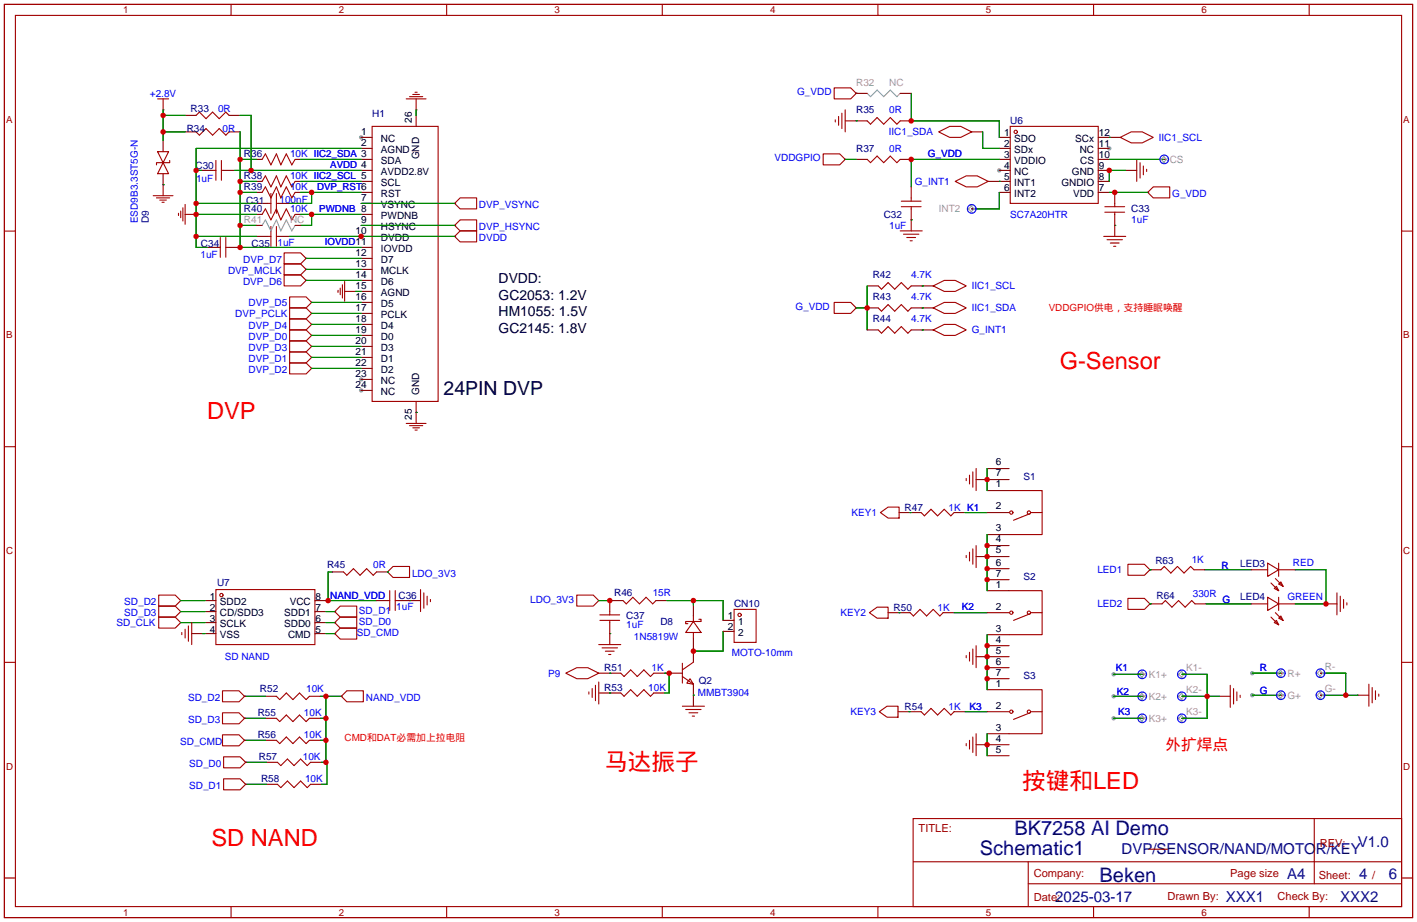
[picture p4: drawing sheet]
<svg xmlns="http://www.w3.org/2000/svg" width="327mm" height="213mm" viewBox="0 0 327 213" stroke-linecap="round" stroke-linejoin="round" font-family="sans-serif">
<g fill="#999">
<circle cx="230.7" cy="39.3" r=".51"/>
<circle cx="256.1" cy="34.3" r=".51"/>
<circle cx="83.4" cy="31.7" r=".51"/>
<circle cx="83.4" cy="87.6" r=".51"/>
<circle cx="83.4" cy="90.1" r=".51"/>
<circle cx="257.1" cy="155.7" r=".51"/>
<circle cx="257.1" cy="160.7" r=".51"/>
<circle cx="257.1" cy="165.8" r=".51"/>
<circle cx="289.1" cy="155.4" r=".51"/>
<circle cx="289.1" cy="160.5" r=".51"/>
</g>
<g fill="none" stroke="#a10000" stroke-width=".25">
<path d="M1 1h325.1v210.8h-325.1zM3.6 3.6h320v205.7h-320zM53.3 1v2.6M103.1 1v2.6M152.9 1v2.6M202.7 1v2.6M252.5 1v2.6M302.3 1v2.6M36.4 35h2.5l-1.2 2.6zM36.4 22.8h2.5M37.7 37.6l1.2 2.5h-2.5zM37.7 22.8v2.6"/>
<path d="M39.2 37v.6h-3.1v.5M45.3 26.6l.7-.7 1.6 1.5 1.5-1.5 1.5 1.5 1.5-1.5 .8 .7M45.3 30.4l.7 .8 1.6-1.5 1.5 1.5 1.5-1.5 1.5 1.5 .8-.8M49.1 39.3h.7M49.8 37v4.6M51.1 39.3h.5M51.1 37v4.6M60.5 36.8l.8-1.3 1.2 2.6 1.3-2.6 1 2.6 1.3-2.6 1.3 2.6 .7-1.3M85.9 29.2h15.3v63.5h-15.3zM93.8 22.8h4.6M94.6 22.3h3M95.3 21.8h1.5"/>
<path d="M95.8 21.3h.5M96.1 22.8v2.6M190.1 35.5h3.8l1.2 1.3-1.2 1.3h-3.8zM192.6 20.3h3.8l1.3 1.3-1.3 1.2h-3.8zM192.8 27.7v.5M193.6 26.9v2M194.4 26.1v3.6M195.1 25.4v5M200.2 36.8l.8 .8 1.5-1.6 1.5 1.6 1.5-1.6 1.6 1.6 .7-.8M200.2 27.9l.8 .8 1.5-1.6 1.5 1.6 1.5-1.6 1.6 1.6 .7-.8M216.7 30.4l2.6-1.2h2.5l2.5 1.2-2.5 1.3h-2.5zM233.2 29.2h20.4v17.8h-20.4z"/>
<path d="M258.6 31.7l2.6-1.3h2.5l2.6 1.3-2.6 1.3h-2.5zM262.4 36.8v5.1M263.2 37.6v3.5M264 38.3v2.1M264.7 39.1v.5M1 53.3h2.6M35.4 45.2h4.5M36.1 45.7h3.1M36.9 46.2h1.5M37.4 46.7h.5M37.7 42.6v2.6M41.2 49.2v.5"/>
<path d="M41.7 48.7v1.6M42.2 48v3M42.7 49.5h2.6M42.7 47.2v4.6M50.4 57.1h.5M50.9 54.8v4.6M52.1 57.1h.8M52.1 54.8v4.6M60.5 49.5l.8-1.3 1.2 2.6 1.3-2.6 1 2.6 1.3-2.6 1.3 2.6 .7-1.3M60.5 41.9l.8-1.3 1.2 2.5 1.3-2.5 1 2.5 1.3-2.5 1.3 2.5 .7-1.2M60.5 44.4l.8-1.3 1.2 2.6 1.3-2.6 1 2.6 1.3-2.6 1.3 2.6 .7-1.3M61.8 54.6h.7"/>
<path d="M61.8 47h.7M62.5 44.7v4.5M62.5 52.3v4.6M63.8 54.6h.5M63.8 47h.5M63.8 44.7v4.5M63.8 52.3v4.6M65.6 58.4h3.8l1.3 1.3-1.3 1.2h-3.8zM105 47l1.2-1.3h3.8v2.5h-3.8zM105 52l1.2-1.2h3.8v2.5h-3.8zM105 54.6l1.2-1.3h3.8v2.5h-3.8zM207.8 53.3h5.1"/>
<path d="M208.1 46.4h4.6M208.1 47.7h4.6M208.6 54.1h3.6M209.4 54.8h2M210.1 55.6h.5M210.4 45.7v.7M210.4 47.7v.5M220.5 41.9l2.6-1.3h2.5l2.6 1.3-2.6 1.2h-2.5zM254.8 54.6h5.1M255.1 47.7h4.6M255.1 49h4.6M255.6 55.3h3.5"/>
<path d="M256.3 56.1h2.1M257.1 56.9h.5M257.4 47v.7M257.4 49v.5M266.3 43.1h3.8v2.6h-3.8l-1.3-1.3zM323.6 53.3h2.5M65.6 63.5h3.8l1.3 1.2-1.3 1.3h-3.8zM65.6 60.9h3.8l1.3 1.3-1.3 1.3h-3.8zM66.9 76.2h3.8l1.2 1.2-1.2 1.3h-3.8zM66.9 78.7h3.8l1.2 1.3-1.2 1.2h-3.8zM66.9 73.6h3.8l1.2 1.3-1.2 1.3h-3.8zM66.9 68.5h3.8l1.2 1.3-1.2 1.3h-3.8z"/>
<path d="M66.9 71.1h3.8l1.2 1.3-1.2 1.2h-3.8zM78 67v.5M78.5 66.5v1.5M79.1 65.8v3M79.6 67.3h2.5M79.6 65v4.6M192.6 69.8h3.8l1.3 1.3-1.3 1.3h-3.8zM202.8 66l.7 .8 1.5-1.6 1.6 1.6 1.5-1.6 1.5 1.6 .8-.8M202.8 71.1l.7 .7 1.5-1.5 1.6 1.5 1.5-1.5 1.5 1.5 .8-.7M202.8 76.2l.7 .7 1.5-1.5 1.6 1.5 1.5-1.5 1.5 1.5 .8-.7M215.5 71.1l2.5-1.3h2.5l2.6 1.3-2.6 1.3h-2.5zM215.5 66l2.5-1.3h2.5l2.6 1.3-2.6 1.3h-2.5z"/>
<path d="M215.5 76.2l2.5-1.3h2.5l2.6 1.3-2.6 1.2h-2.5zM66.9 81.2h3.8l1.2 1.3-1.2 1.3h-3.8zM66.9 83.8h3.8l1.2 1.3-1.2 1.2h-3.8zM93.8 97.8h4.6M94.6 98.3h3M95.3 98.8h1.5M95.8 99.3h.5M96.1 95.2v2.6M1 103.1h2.6M203.3 118.3l1.7-1.2h2.6v2.5h-2.6zM212.7 118.3l.7 .8 1.5-1.5 1.6 1.5 1.5-1.5 1.5 1.5 .8-.8M223.1 110.5v.5"/>
<path d="M223.8 109.7v2M224.6 108.9v3.6M225.4 108.2v5M233 113.2h7.6v10.2h-7.6M237.8 118.6l-3.8 1.5M238.1 118.3h2.5M323.6 103.1h2.5M36.6 139.9h3.8l1.3 1.3-1.3 1.3h-3.8zM36.6 137.4h3.8l1.3 1.2-1.3 1.3h-3.8zM49.8 136.1h22.9v12.7h-22.9zM79.3 132l.8 .8 1.5-1.5 1.5 1.5 1.5-1.5 1.6 1.5 .7-.8M89.5 132l1.2-1.2h3.9v2.5h-3.9z"/>
<path d="M89.5 138.6h.5M90 136.4v4.5M91.2 138.6h.8M91.2 136.4v4.5M97.1 136.1v5.1M97.9 136.9v3.5M98.6 137.6v2.1M99.4 138.4v.5M133.2 137.4h3.8l1.2 1.2-1.2 1.3h-3.8zM143.8 138.6l.8 .8 1.5-1.5 1.5 1.5 1.6-1.5 1.5 1.5 .7-.8M223.1 128.2v.5M223.8 127.5v2"/>
<path d="M224.6 126.7v3.6M225.4 125.9v5.1M233 136.4h7.6v10.1h-7.6M260.4 130.3h3.8l1.3 1.2-1.3 1.3h-3.8zM260.4 138.1h3.8l1.3 1.3-1.3 1.3h-3.8zM268 131.5l.8-.7 1.5 1.5 1.5-1.5 1.6 1.5 1.5-1.5 .8 .7M268.3 139.4l.7-.8 1.6 1.6 1.5-1.6 1.5 1.6 1.5-1.6 .8 .8M292.7 130l2.5 1.5-2.5 1.6zM292.7 137.9l2.5 1.5-2.5 1.5zM293.4 134.6l1.8 1.8M294.2 135.9l.5-.6 .5 1.1zM294.4 133.6l1.8 1.7"/>
<path d="M295.2 134.8l.5-.5 .5 1zM295.2 130v3.1M295.2 137.9v3M308.7 136.9v5.1M309.4 137.6v3.6M310.2 138.4v2M311 139.2v.5M1 152.9h2.6M36.6 142.5h3.8l1.3 1.2-1.3 1.3h-3.8zM42 146v.5M42.7 145.3v2M43.5 144.5v3.5"/>
<path d="M44.3 143.7v5.1M51.4 159.5h3.8l1.3 1.2-1.3 1.3h-3.8zM77.3 141.2l1.2-1.3h3.9v2.6h-3.9zM77.3 143.7l1.2-1.2h3.9v2.5h-3.9zM77.3 146.3l1.2-1.3h3.9v2.5h-3.9zM80.1 159.5h3.8v2.5h-3.8l-1.3-1.3zM130.6 155.4l2.6-1.3h2.5l2.5 1.3-2.5 1.3h-2.5zM136 159.7v.5M136.7 159v2M137.5 158.2v3.6M138.2 157.4v5.1M138.2 148.8h5.1"/>
<path d="M138.5 142h4.6M138.5 143.2h4.6M139 149.6h3.6M139.8 150.3h2M140.5 151.1h.5M140.8 141.2v.8M140.8 143.2v.5M143.3 155.4l.8 .8 1.5-1.5 1.5 1.5 1.6-1.5 1.5 1.5 .7-.8M143.3 160l.8 .7 1.5-1.5 1.5 1.5 1.6-1.5 1.5 1.5 .7-.7M157.5 156.2l2.6 1.8M157.5 153.1v4.6M159.3 156.7l.8 1.3-1.5-.3z"/>
<path d="M160.1 143.5l1.8 2.5h-3.6zM160.1 152.9l-2.6 1.8M160.1 142.2v1.3M160.1 146v1.3M161.4 143h.5v.5h-3.6v.5h.5M169.5 140.7h5.1v7.6h-5.1zM200.7 141.4l1.8-1.2h2.5v2.5h-2.5zM210.1 141.4l.8 .8 1.5-1.5 1.5 1.5 1.6-1.5 1.5 1.5 .7-.8M223.1 151.3v.6M223.8 150.6v2M224.6 149.8v3.6M225.4 149.1v5"/>
<path d="M233 159.2h7.6v10.2h-7.6M237.8 141.7l-3.8 1.5M238.1 141.4h2.5M284 158.2v5.1M284.8 159v3.5M285.6 159.7v2.1M293.4 142.5l1.8 1.7M294.2 143.7l.5-.5 .5 1zM294.4 141.4l1.8 1.8M295.2 142.7l.5-.5 .5 1zM316 158v5M316.8 158.7v3.6"/>
<path d="M317.6 159.5v2M323.6 152.9h2.5M51.4 169.6h3.8l1.3 1.3-1.3 1.3h-3.8zM51.4 164.6h3.8l1.3 1.2-1.3 1.3h-3.8zM51.6 179.8h3.8l1.3 1.3-1.3 1.2h-3.8zM51.6 174.7h3.8l1.3 1.3-1.3 1.3h-3.8zM63.8 170.9l.8 .8 1.5-1.6 1.5 1.6 1.6-1.6 1.5 1.6 .7-.8M63.8 165.8l.8 .8 1.5-1.5 1.5 1.5 1.6-1.5 1.5 1.5 .7-.8M63.8 160.7l.8 .8 1.5-1.5 1.5 1.5 1.6-1.5 1.5 1.5 .7-.8M64.1 176l.7 .7 1.6-1.5 1.5 1.5 1.5-1.5 1.5 1.5 .8-.7M157.5 163h5.1M158.3 163.8h3.6"/>
<path d="M159.1 164.6h2M159.8 165.3h.5M203 164.3l1.8-1.3h2.5v2.6h-2.5zM212.7 164.3l.7 .8 1.5-1.6 1.6 1.6 1.5-1.6 1.5 1.6 .8-.8M223.1 171.7v.5M223.8 170.9v2M224.6 170.1v3.6M225.4 169.4v5.1M237.8 164.6l-3.8 1.5M238.1 164.3h2.5M286.3 160.5v.5M318.3 160.2v.5"/>
<path d="M64.1 181.1l.7 .7 1.6-1.5 1.5 1.5 1.5-1.5 1.5 1.5 .8-.7M210.8 189h112.8v20.3h-112.8zM210.8 198.9h112.7M237.4 198.9v10.2M265.2 196.1h4.4M303.4 189v15M1 202.7h2.6M53.3 209.3v2.5M103.1 209.3v2.5M152.9 209.3v2.5M202.7 209.3v2.5M237.4 204h86.1"/>
<path d="M252.5 209.3v2.5M302.3 209.3v2.5M323.6 202.7h2.5"/>
<circle cx="234.5" cy="30.4" r=".38"/>
<circle cx="233.5" cy="118.3" r=".38"/>
<circle cx="237.6" cy="118.3" r=".38"/>
<circle cx="51.1" cy="137.4" r=".38"/>
<circle cx="170.8" cy="142" r=".38"/>
<circle cx="233.5" cy="141.4" r=".38"/>
<circle cx="237.6" cy="141.4" r=".38"/>
<circle cx="233.5" cy="164.3" r=".38"/>
<circle cx="237.6" cy="164.3" r=".38"/>
</g>
<g fill="none" stroke="#870000" stroke-width=".25">
<path d="M37.7 25.4h.1M37.7 32.5v2.5M42.7 30.4h2.6M42.7 26.6h2.6M46.5 39.3h2.6M51.6 39.3h2.6M52.9 30.4h2.5M52.9 26.6h2.5M59.2 36.8h1.3M68.1 36.8h1.3M83.4 31.7h2.5M83.4 34.3h2.5"/>
<path d="M83.4 36.8h2.5M83.4 39.3h2.5M96.1 25.4h.1M96.1 26.6v2.6M195.1 36.8h.1M195.1 27.9h5.1M197.7 21.6h.1M197.7 36.8h2.5M197.7 21.6h2.5M207.8 36.8h2.6M207.8 27.9h2.6M207.8 21.6h2.6"/>
<path d="M224.3 30.4h2.6M230.7 31.7h2.5M230.7 34.3h2.5M230.7 36.8h2.5M230.7 39.3h2.5M253.6 31.7h5M253.6 34.3h2.5M253.6 36.8h2.5M253.6 39.3h2.5M259.9 39.3h2.5M268.8 36.8h.1M37.7 42.6h.1"/>
<path d="M37.7 40.1v2.5M45.3 49.5h.1M47.8 57.1h2.6M52.9 57.1h2.5M59.2 41.9h1.3M59.2 44.4h1.3M59.2 47h2.6M59.2 54.6h2.6M59.2 49.5h1.3M59.2 52h1.3M64.3 47h2.6M64.3 54.6h2.6"/>
<path d="M68.1 41.9h1.3M68.1 44.4h1.3M68.1 49.5h1.3M68.1 52h1.3M70.7 59.7h.1M83.4 41.9h2.5M83.4 44.4h2.5M83.4 47h2.5M83.4 54.6h2.5M83.4 57.1h2.5M83.4 49.5h2.5M83.4 52h2.5"/>
<path d="M83.4 59.7h2.5M105 47h.1M105 52h.1M105 54.6h.1M210.4 43.1v2.6M210.4 48.2v5.1M224.3 48.2h.1M228.2 41.9h5M230.7 44.4h2.5M253.6 41.9h2.5M253.6 44.4h2.5M257.4 44.4v2.6"/>
<path d="M257.4 49.5v5.1M265 44.4h.1M70.7 64.7h.1M70.7 62.2h.1M71.9 77.4h.1M71.9 80h.1M71.9 74.9h.1M71.9 69.8h.1M71.9 72.4h.1M82.1 67.3h.1M83.4 62.2h2.5M83.4 64.7h2.5"/>
<path d="M83.4 67.3h2.5M83.4 69.8h2.5M83.4 72.4h2.5M83.4 74.9h2.5M83.4 77.4h2.5M83.4 80h2.5M197.7 71.1h.1M200.2 66h2.6M200.2 71.1h2.6M200.2 76.2h2.6M210.4 66h5.1M210.4 71.1h5.1"/>
<path d="M210.4 76.2h5.1M71.9 82.5h.1M71.9 85.1h.1M83.4 82.5h2.5M83.4 85.1h2.5M83.4 87.6h2.5M83.4 90.1h2.5M96.1 95.2h.1M96.1 92.7v2.5M207.6 118.3h5.1M220.3 118.3h2.5M225.4 110.7h7.6"/>
<path d="M227.9 118.3h5.1M227.9 108.2h5.1M227.9 113.2h5.1M41.7 138.6h.1M47.3 138.6h2.5M72.7 138.6h2.5M76.8 132h2.5M86.9 138.6h2.6M86.9 132h2.6M89.5 132h.1M92 138.6h5.1M138.2 138.6h.1"/>
<path d="M140.8 138.6v2.6M141.3 138.6h2.5M151.4 138.6h2.6M160.1 139.7v2.5M225.4 128.5h7.6M227.9 125.9h5.1M227.9 123.4h5.1M227.9 133.8h5.1M227.9 131.3h5.1M227.9 136.4h5.1M265.5 131.5h.1M265.5 139.4h.1"/>
<path d="M265.5 131.5h2.5M265.7 139.4h2.6M275.7 131.5h2.5M275.9 139.4h2.5M288.9 139.4h3.8M288.9 131.5h3.8M295.2 139.4h3.8M295.2 131.5h3.8M306.1 139.4h2.6M41.7 143.7h.1M41.7 141.2h.1M44.3 146.3h2.5"/>
<path d="M47.3 141.2h2.5M47.3 143.7h2.5M47.3 146.3h2.5M72.7 141.2h2.5M72.7 143.7h2.5M72.7 146.3h2.5M77.3 141.2h.1M77.3 143.7h.1M77.3 146.3h.1M138.2 155.4h5.1M138.2 160h5.1M140.8 143.7v5.1"/>
<path d="M150.9 155.4h2.6M150.9 160h2.6M155 155.4h2.5M160.1 147.3v2.5M160.1 150.3v2.6M160.1 158v5M166.9 143.2h2.6M166.9 145.8h2.6M205 141.4h5.1M217.7 141.4h2.6M225.4 151.6h7.6M227.9 141.4h5.1"/>
<path d="M227.9 149.1h5.1M227.9 146.5h5.1M227.9 156.7h5.1M227.9 154.1h5.1M227.9 159.2h5.1M263.7 155.7h.1M272.9 155.7h.1M295.7 155.4h.1M304.9 155.4h.1M56.5 170.9h.1M56.5 165.8h.1M56.5 160.7h.1"/>
<path d="M56.7 176h.1M61.3 170.9h2.5M61.3 165.8h2.5M61.3 160.7h2.5M61.5 176h2.6M71.4 170.9h2.6M71.4 165.8h2.6M71.4 160.7h2.6M71.7 176h2.5M78.8 160.7h.1M207.3 164.3h2.6M210.1 164.3h2.6"/>
<path d="M220.3 164.3h2.5M225.4 171.9h7.6M227.9 164.3h5.1M227.9 174.5h5.1M227.9 169.4h5.1M263.7 160.7h.1M263.7 165.8h.1M272.9 160.7h.1M272.9 165.8h.1M281.5 160.7h2.5M295.7 160.5h.1M304.9 160.5h.1"/>
<path d="M313.5 160.5h2.5M56.7 181.1h.1M61.5 181.1h2.6M71.7 181.1h2.5"/>
</g>
<g fill="none" stroke="#008700" stroke-width=".25">
<path d="M37.7 26.6h5M37.7 25.4v7.1M37.7 30.4h5M45.3 39.3h1.2M54.2 39.3h29.2M55.4 36.8h3.8M55.4 30.4v26.7h28M55.4 26.6h2.6v12.7M69.4 36.8h14M83.4 34.3h-38.1v22.8h2.5M96.1 25.4v1.2M195.1 36.8h2.6"/>
<path d="M197.7 27.9h.1M197.7 21.6h.1M210.4 21.6v6.3h20.3v3.8M226.9 30.4v3.9h3.8M230.7 36.8h-20.3v6.3M256.1 31.7h.1M256.1 36.8h12.7M259.9 39.3h-3.8v2.6M37.7 42.6h.1M45.3 47h13.9M45.3 54.6h13.9M45.3 49.5h13.9"/>
<path d="M55.4 44.4h3.8M55.4 52h3.8M55.4 41.9h3.8M66.9 54.6h38.1M69.4 44.4h14M69.4 49.5h14M69.4 41.9h14M70.7 59.7h12.7M71.9 49.5v2.5h-2.5M71.9 44.4v2.6h-5M83.4 52h21.6M83.4 47h21.6"/>
<path d="M210.4 50.8h.1M230.7 41.9h.1M230.7 44.4v3.8h-6.4M256.1 44.4h8.9M257.4 52h.1M70.7 64.7h12.7M70.7 62.2h12.7M71.9 80h11.5M71.9 77.4h11.5M71.9 74.9h11.5M71.9 72.4h11.5M71.9 69.8h11.5"/>
<path d="M82.1 67.3h1.3M197.7 71.1h2.5M200.2 66v10.2M212.9 66h.1M212.9 71.1h.1M212.9 76.2h.1M71.9 82.5h11.5M71.9 85.1h11.5M96.1 95.2h.1M210.1 118.3h.1M222.8 118.3h5.1M227.9 108.2v5"/>
<path d="M41.7 138.6h5.6M75.2 138.6h11.7M76.8 132h-1v6.6M89.5 132h.1M94.6 138.6h.1M138.2 138.6h3.1M154 138.6h12.9v4.6M160.1 138.6v1.1M227.9 123.4v13M265.5 131.5h.1M265.5 139.4h.2M278.2 131.5h10.7"/>
<path d="M278.4 139.4h10.5M299 131.5h7.1v7.9h-7.1M41.7 143.7h5.6M41.7 141.2h5.6M46.8 146.3h.5M75.2 146.3h2.1M75.2 143.7h2.1M75.2 141.2h2.1M140.8 155.4h.1M140.8 160h.1M140.8 146.3h.1M153.5 155.4h1.5"/>
<path d="M154.5 155.4v4.6h-1M166.9 145.8v4.5h-6.8v-.5M207.6 141.4h.1M220.3 141.4h7.6M227.9 146.5v12.7M257.1 155.7h6.6M272.9 155.7h5.8v10.1h-5.8M289.1 155.4h6.6M304.9 155.4h5.8v5.1M56.5 170.9h4.8M56.5 165.8h4.8M56.5 160.7h4.8"/>
<path d="M56.7 176h4.8M74 170.9h1.2M74 165.8h1.2M74 160.7h4.8M74.2 176h1.3v5.1h-1.3M75.2 160.7v15.3M160.1 160.5h.1M209.9 164.3h.2M222.8 164.3h5.1M227.9 169.4v5.1M257.1 165.8h6.6M257.1 160.7h6.6"/>
<path d="M272.9 160.7h8.6M289.1 160.5h6.6M304.9 160.5h8.6M56.7 181.1h4.8"/>
</g>
<path d="M200.2 21.6l.8 .7 1.5-1.5 1.5 1.5 1.5-1.5 1.6 1.5 .7-.7M60.5 52l.8-1.2 1.2 2.5 1.3-2.5 1 2.5 1.3-2.5 1.3 2.5 .7-1.3" fill="none" stroke="#999" stroke-width=".25"/>
<g fill="none" stroke="#999" stroke-width=".23">
<path d="M267.8 36.6l1.2 1.2M268.4 35.9l1.3 1.3M269 35.8l-1.2 1.2M269.7 36.4l-1.3 1.3M223.4 48l1.2 1.2M224 47.3l1.3 1.3M224.6 47.3l-1.2 1.2M225.3 47.8l-1.3 1.3M262.7 155.4l1.3 1.2M263.3 154.7l1.3 1.4M263.3 159.8l1.3 1.3M264 154.7l-1.3 1.2"/>
<path d="M264 159.8l-1.3 1.2M264.6 155.3l-1.3 1.3M271.9 155.4l1.2 1.2M272.5 154.7l1.3 1.4M272.5 159.8l1.3 1.3M273.1 154.7l-1.2 1.2M273.1 159.8l-1.2 1.2M273.8 155.3l-1.3 1.3M294.7 155.2l1.3 1.2M295.3 154.5l1.3 1.3M295.3 159.6l1.3 1.3M296 154.4l-1.3 1.3"/>
<path d="M296 159.5l-1.3 1.2M296.6 155l-1.3 1.3M303.9 155.2l1.2 1.2M304.5 154.5l1.3 1.3M304.5 159.6l1.3 1.3M305.1 154.4l-1.2 1.3M305.1 159.5l-1.2 1.2M305.8 155l-1.3 1.3M262.7 160.5l1.3 1.2M262.7 165.6l1.3 1.2M263.3 164.9l1.3 1.3M264 164.9l-1.3 1.2"/>
<path d="M264.6 160.4l-1.3 1.3M264.6 165.4l-1.3 1.4M271.9 160.5l1.2 1.2M271.9 165.6l1.2 1.2M272.5 164.9l1.3 1.3M273.1 164.9l-1.2 1.2M273.8 160.4l-1.3 1.3M273.8 165.4l-1.3 1.4M294.7 160.3l1.3 1.2M296.6 160.1l-1.3 1.3M303.9 160.3l1.2 1.2M305.8 160.1l-1.3 1.3"/>
</g>
<g fill="none" stroke="#00f" stroke-width=".25">
<circle cx="268.8" cy="36.8" r="1"/>
<circle cx="224.3" cy="48.2" r="1"/>
<circle cx="263.7" cy="155.7" r="1"/>
<circle cx="272.9" cy="155.7" r="1"/>
<circle cx="295.7" cy="155.4" r="1"/>
<circle cx="304.9" cy="155.4" r="1"/>
<circle cx="263.7" cy="165.8" r="1"/>
<circle cx="263.7" cy="160.7" r="1"/>
<circle cx="272.9" cy="165.8" r="1"/>
<circle cx="272.9" cy="160.7" r="1"/>
<circle cx="295.7" cy="160.5" r="1"/>
<circle cx="304.9" cy="160.5" r="1"/>
</g>
<g fill="#c00">
<circle cx="210.4" cy="36.8" r=".63"/>
<circle cx="210.4" cy="27.9" r=".63"/>
<circle cx="257.4" cy="44.4" r=".63"/>
<circle cx="256.1" cy="39.3" r=".63"/>
<circle cx="200.2" cy="71.1" r=".63"/>
<circle cx="45.3" cy="54.6" r=".63"/>
<circle cx="45.3" cy="49.5" r=".63"/>
<circle cx="45.3" cy="47" r=".63"/>
<circle cx="45.3" cy="39.3" r=".63"/>
<circle cx="55.4" cy="36.8" r=".63"/>
<circle cx="55.4" cy="57.1" r=".63"/>
<circle cx="55.4" cy="52" r=".63"/>
<circle cx="55.4" cy="44.4" r=".63"/>
<circle cx="55.4" cy="41.9" r=".63"/>
<circle cx="83.4" cy="54.6" r=".63"/>
<circle cx="71.9" cy="49.5" r=".63"/>
<circle cx="58" cy="39.3" r=".63"/>
<circle cx="71.9" cy="44.4" r=".63"/>
<circle cx="37.7" cy="30.4" r=".63"/>
<circle cx="37.7" cy="26.6" r=".63"/>
<circle cx="75.2" cy="176" r=".63"/>
<circle cx="75.2" cy="170.9" r=".63"/>
<circle cx="75.2" cy="165.8" r=".63"/>
<circle cx="75.2" cy="160.7" r=".63"/>
<circle cx="75.8" cy="138.6" r=".63"/>
<circle cx="154.5" cy="155.4" r=".63"/>
<circle cx="140.8" cy="138.6" r=".63"/>
<circle cx="160.1" cy="138.6" r=".63"/>
<circle cx="306.1" cy="139.4" r=".63"/>
<circle cx="278.7" cy="160.7" r=".63"/>
<circle cx="310.7" cy="160.5" r=".63"/>
<circle cx="227.9" cy="110.7" r=".63"/>
<circle cx="227.9" cy="125.9" r=".63"/>
<circle cx="227.9" cy="128.5" r=".63"/>
<circle cx="227.9" cy="131.3" r=".63"/>
<circle cx="227.9" cy="133.8" r=".63"/>
<circle cx="227.9" cy="149.1" r=".63"/>
<circle cx="227.9" cy="151.6" r=".63"/>
<circle cx="227.9" cy="154.1" r=".63"/>
<circle cx="227.9" cy="156.7" r=".63"/>
<circle cx="227.9" cy="171.9" r=".63"/>
<circle cx="160.1" cy="150.3" r=".63"/>
</g>
<g font-size="5.5" fill="#f00">
<text x="244.7" y="85.2">G-Sensor</text>
<text x="47.8" y="96.7">DVP</text>
<text x="139.5" y="177.7">马达振子</text>
<text x="236" y="182.3">按键和LED</text>
<text x="48.8" y="195.2">SD NAND</text>
</g>
<g font-size="4.6" fill="#000080">
<text x="226.3" y="197.4">Schematic1</text>
<text x="234.2" y="192.8">BK7258 AI Demo</text>
<text x="253.9" y="203.5">Beken</text>
</g>
<text font-size="4.5" x="102.4" y="91.2">24PIN DVP</text>
<text font-size="3.6" fill="#f00" x="269" y="173.2">外扩焊点</text>
<g font-size="3.5" fill="#000080">
<text x="259" y="197.3">DVP/SENSOR/NAND/MOTOR/KEY</text>
<text x="313.5" y="195.5">V1.0</text>
<text x="297.2" y="202.9">A4</text>
<text x="313.8" y="202.9">4</text>
<text x="320.7" y="202.9">6</text>
<text x="243.6" y="208.2">2025-03-17</text>
<text x="283" y="208.2">XXX1</text>
<text x="309.4" y="208.2">XXX2</text>
</g>
<g font-size="3.2">
<text x="115.1" y="65.4">DVDD:</text>
<text x="115.1" y="69.2">GC2053: 1.2V</text>
<text x="115.1" y="73">HM1055: 1.5V</text>
<text x="115.1" y="76.8">GC2145: 1.8V</text>
</g>
<g font-size="2.6" fill="#a00000">
<text x="212.1" y="192.2">TITLE:</text>
<text x="304.7" y="195.5">REV:</text>
<text x="238.7" y="202.4">Company:</text>
<text x="284" y="202.4">Page size</text>
<text x="304.5" y="202.8">Sheet:</text>
<text x="316.8" y="202.9">/</text>
<text x="238.7" y="207.9">Date:</text>
<text x="269.6" y="207.7">Drawn By:</text>
<text x="295" y="207.7">Check By:</text>
</g>
<g font-size="2.3" fill="#00f">
<text x="34.6" y="22.5">+2.8V</text>
<text x="184.1" y="22">G_VDD</text>
<text x="50.4" y="25.8">0R</text>
<text x="205.3" y="26.2">0R</text>
<text x="51.4" y="30.4">0R</text>
<text x="205.2" y="31.3">IIC1_SDA</text>
<text x="205.3" y="35.1">0R</text>
<text x="267.5" y="32.5">IIC1_SCL</text>
<text x="67" y="36.2">10K IIC2_SDA 3</text>
<text x="67" y="41.3">10K IIC2_SCL 5</text>
<text x="178.8" y="37.3">VDDGPIO</text>
<text x="214.2" y="36.3">G_VDD</text>
<text x="45.3" y="42.1">1uF</text>
<text x="64.5" y="46.9">100nF</text>
<text x="67" y="43.9">10K</text>
<text x="110.6" y="48">DVP_VSYNC</text>
<text x="211.2" y="42.7">G_INT1</text>
<text x="270.7" y="45.6">G_VDD</text>
<text x="31.9" y="51.5" transform="rotate(-90 31.9 51.5)">ESD9B3.3ST5G-N</text>
<text x="67" y="48.9">10K</text>
<text x="110.6" y="53">DVP_HSYNC</text>
<text x="205.3" y="52.8">1uF</text>
<text x="233.2" y="50.3">SC7A20HTR</text>
<text x="261.2" y="51.6">1uF</text>
<text x="46.3" y="59.6">1uF</text>
<text x="64.1" y="56.8">1uF</text>
<text x="110.6" y="55.6">DVDD</text>
<text x="52.6" y="63.2">DVP_MCLK</text>
<text x="56.1" y="65.7">DVP_D6</text>
<text x="56.1" y="60.7">DVP_D7</text>
<text x="210.4" y="64.3">4.7K</text>
<text x="57.4" y="70.6">DVP_D5</text>
<text x="183.6" y="71.6">G_VDD</text>
<text x="210.4" y="69.4">4.7K</text>
<text x="224.3" y="71.9">IIC1_SDA</text>
<text x="224.3" y="66.8">IIC1_SCL</text>
<text x="54.3" y="73.2">DVP_PCLK</text>
<text x="57.4" y="75.9">DVP_D4</text>
<text x="210.4" y="74.4">4.7K</text>
<text x="224.3" y="77">G_INT1</text>
<text x="57.4" y="78.4">DVP_D0</text>
<text x="57.4" y="83.5">DVP_D1</text>
<text x="57.4" y="81">DVP_D3</text>
<text x="57.4" y="86.1">DVP_D2</text>
<text x="196.6" y="119.1">KEY1</text>
<text x="219" y="117.9">1K K1</text>
<text x="86.2" y="131.1">0R</text>
<text x="275.1" y="130.1">1K</text>
<text x="282" y="131.3">R</text>
<text x="298.5" y="130.6">RED</text>
<text x="95.1" y="133.2">LDO_3V3</text>
<text x="150.7" y="137.7">15R</text>
<text x="253.4" y="132.3">LED1</text>
<text x="275.4" y="137.9">330R</text>
<text x="28.7" y="142.3">SD_D3</text>
<text x="28.7" y="139.7">SD_D2</text>
<text x="76.3" y="138.2">NAND_VDD</text>
<text x="82.9" y="141.7">SD_D1</text>
<text x="91.5" y="140.7">1uF</text>
<text x="122.4" y="139.1">LDO_3V3</text>
<text x="194.1" y="142.3">KEY2</text>
<text x="216.5" y="141">1K</text>
<text x="222.1" y="140.7">K2</text>
<text x="253.4" y="140.2">LED2</text>
<text x="282.3" y="139.2">G</text>
<text x="297.2" y="138.4">GREEN</text>
<text x="26.9" y="144.5">SD_CLK</text>
<text x="82.4" y="146.9">SD_CMD</text>
<text x="82.9" y="144.3">SD_D0</text>
<text x="144.6" y="145">1uF</text>
<text x="146.4" y="147.8">1N5819W</text>
<text x="51.9" y="152.4">SD NAND</text>
<text x="150.4" y="155">1K</text>
<text x="169" y="151.4">MOTO-10mm</text>
<text x="257.6" y="155">K1</text>
<text x="290.9" y="155">R</text>
<text x="43.4" y="161.8">SD_D2</text>
<text x="70.7" y="159.8">10K</text>
<text x="84.5" y="161.9">NAND_VDD</text>
<text x="126.5" y="156.2">P9</text>
<text x="149.7" y="159.5">10K</text>
<text x="161.1" y="160.8">MMBT3904</text>
<text x="257.9" y="160.5">K2</text>
<text x="290.9" y="160.3">G</text>
<text x="43.4" y="166.9">SD_D3</text>
<text x="70.2" y="165.4">10K</text>
<text x="196.3" y="165.1">KEY3</text>
<text x="219" y="163.8">1K</text>
<text x="223.8" y="163.8">K3</text>
<text x="258.1" y="165.1">K3</text>
<text x="41.6" y="171.9">SD_CMD</text>
<text x="70.2" y="170.4">10K</text>
<text x="43.7" y="177">SD_D0</text>
<text x="69.9" y="175.5">10K</text>
<text x="43.7" y="182.1">SD_D1</text>
<text x="70.4" y="180.6">10K</text>
</g>
<g font-size="2.3" fill="#999">
<text x="197.7" y="19.8">R32</text>
<text x="205.3" y="19.8">NC</text>
<text x="270.1" y="37.6">CS</text>
<text x="56.3" y="51.5">R41</text>
<text x="67" y="51.5">NC</text>
<text x="216.7" y="49">INT2</text>
<text x="273.9" y="155">K1-</text>
<text x="305.9" y="154.7">R-</text>
<text x="265.2" y="156.5">K1+</text>
<text x="265.2" y="161.6">K2+</text>
<text x="273.9" y="160">K2-</text>
<text x="297.2" y="156.2">R+</text>
<text x="297.2" y="161.3">G+</text>
<text x="305.9" y="159.8">G-</text>
<text x="265.2" y="166.6">K3+</text>
<text x="273.9" y="165.1">K3-</text>
</g>
<g font-size="2.3" fill="#000080">
<text x="44" y="25.8">R33</text>
<text x="85.9" y="27">H1</text>
<text x="197.7" y="26.2">R35</text>
<text x="233.2" y="28.7">U6</text>
<text x="43.1" y="30.4">R34</text>
<text x="197.7" y="35.1">R37</text>
<text x="45.1" y="39">C30</text>
<text x="56.3" y="36.2">R36</text>
<text x="56.3" y="41.3">R38</text>
<text x="56.3" y="43.9">R39</text>
<text x="56.8" y="47.1">C31</text>
<text x="34.4" y="51.5" transform="rotate(-90 34.4 51.5)">D9</text>
<text x="56.3" y="48.9">R40</text>
<text x="204" y="50.3">C32</text>
<text x="261.2" y="49">C33</text>
<text x="46.4" y="57.1">C34</text>
<text x="58.1" y="57.1">C35</text>
<text x="201.5" y="64.3">R42</text>
<text x="201.5" y="69.4">R43</text>
<text x="201.5" y="74.4">R44</text>
<text x="236.3" y="110.8">S1</text>
<text x="208.9" y="117.9">R47</text>
<text x="75.5" y="131.1">R45</text>
<text x="266.8" y="130.3">R63</text>
<text x="286.3" y="130.8">LED3</text>
<text x="50.1" y="135.4">U7</text>
<text x="141.8" y="137.7">R46</text>
<text x="236.3" y="133.9">S2</text>
<text x="92" y="138.2">C36</text>
<text x="144.6" y="143">C37</text>
<text x="169.5" y="140.2">CN10</text>
<text x="206.3" y="141">R50</text>
<text x="267" y="138.2">R64</text>
<text x="286.3" y="138.4">LED4</text>
<text x="152.5" y="144.3">D8</text>
<text x="139.5" y="155">R51</text>
<text x="60" y="159.8">R52</text>
<text x="139.5" y="159.5">R53</text>
<text x="161.4" y="158">Q2</text>
<text x="236.3" y="156.7">S3</text>
<text x="59.5" y="165.4">R55</text>
<text x="208.9" y="163.8">R54</text>
<text x="59.5" y="170.4">R56</text>
<text x="59.8" y="175.5">R57</text>
<text x="60.3" y="180.6">R58</text>
</g>
<g font-size="2.3">
<text x="95.1" y="28.4" transform="rotate(-90 95.1 28.4)">26</text>
<text x="83.4" y="31.2">1</text>
<text x="83.4" y="33.7">2</text>
<text x="87.9" y="32.9">NC</text>
<text x="87.9" y="35.4">AGND</text>
<text x="231.8" y="31.5">1</text>
<text x="231.8" y="34">2</text>
<text x="234.2" y="32.8">SDO</text>
<text x="234.2" y="35.3">SDx</text>
<text x="248.3" y="32.8">SCx</text>
<text x="249.3" y="35.3">NC</text>
<text x="253.7" y="34">11</text>
<text x="253.7" y="31.5">12</text>
<text x="87.9" y="37.9">SDA</text>
<text x="87.9" y="40.5">AVDD2.8V</text>
<text x="96.8" y="36.8" transform="rotate(-90 96.8 36.8)">GND</text>
<text x="231.8" y="36.6">3</text>
<text x="231.8" y="39.1">4</text>
<text x="231.8" y="41.6">5</text>
<text x="234.2" y="37.8">VDDIO</text>
<text x="234.2" y="40.4">NC</text>
<text x="247.5" y="40.4">GND</text>
<text x="249.4" y="37.8">CS</text>
<text x="253.7" y="41.6">8</text>
<text x="253.7" y="39.1">9</text>
<text x="253.7" y="36.6">10</text>
<text x="83.4" y="46.4">7</text>
<text x="87.9" y="43">SCL</text>
<text x="87.9" y="45.6">RST</text>
<text x="231.8" y="44.2">6</text>
<text x="234.2" y="42.9">INT1</text>
<text x="234.2" y="45.5">INT2</text>
<text x="245" y="42.9">GNDIO</text>
<text x="247.7" y="45.5">VDD</text>
<text x="253.7" y="44.2">7</text>
<text x="83.4" y="51.5">9</text>
<text x="87.9" y="48.1">VSYNC</text>
<text x="87.9" y="50.6">PWDNB</text>
<text x="87.9" y="53.2">HSYNC</text>
<text x="82.1" y="54.1">10</text>
<text x="82.1" y="59.1">12</text>
<text x="87.9" y="55.7">DVDD</text>
<text x="87.9" y="58.3">IOVDD</text>
<text x="82.1" y="61.7">13</text>
<text x="82.1" y="64.2">14</text>
<text x="87.9" y="60.8">D7</text>
<text x="87.9" y="63.3">MCLK</text>
<text x="87.9" y="65.9">D6</text>
<text x="82.1" y="66.8">15</text>
<text x="82.1" y="69.3">16</text>
<text x="82.1" y="71.8">17</text>
<text x="87.9" y="68.4">AGND</text>
<text x="87.9" y="71">D5</text>
<text x="82.1" y="74.4">18</text>
<text x="82.1" y="76.9">19</text>
<text x="87.9" y="73.5">PCLK</text>
<text x="87.9" y="76">D4</text>
<text x="82.1" y="79.5">20</text>
<text x="82.1" y="82">21</text>
<text x="87.9" y="78.6">D0</text>
<text x="87.9" y="81.1">D3</text>
<text x="87.9" y="83.7">D1</text>
<text x="82.1" y="84.5">22</text>
<text x="82.1" y="87.1">23</text>
<text x="82.1" y="89.6">24</text>
<text x="87.9" y="86.2">D2</text>
<text x="87.9" y="88.7">NC</text>
<text x="87.9" y="91.3">NC</text>
<text x="96.8" y="91.1" transform="rotate(-90 96.8 91.1)">GND</text>
<text x="95.1" y="97" transform="rotate(-90 95.1 97)">25</text>
<text x="229.9" y="107.5">6</text>
<text x="229.9" y="110">7</text>
<text x="229.9" y="112.5">1</text>
<text x="229.9" y="117.6">2</text>
<text x="229.9" y="125.2">4</text>
<text x="229.9" y="122.7">3</text>
<text x="229.9" y="127.8">5</text>
<text x="229.9" y="130.6">6</text>
<text x="229.9" y="133.1">7</text>
<text x="229.9" y="135.6">1</text>
<text x="48.4" y="138.4">1</text>
<text x="48.4" y="141">2</text>
<text x="48.4" y="143.5">3</text>
<text x="50.8" y="139.7">SDD2</text>
<text x="50.8" y="142.2">CD/SDD3</text>
<text x="65.6" y="142.2">SDD1</text>
<text x="66.9" y="139.7">VCC</text>
<text x="72.8" y="143.5">6</text>
<text x="72.8" y="141">7</text>
<text x="72.8" y="138.4">8</text>
<text x="168.1" y="143">1</text>
<text x="229.9" y="140.7">2</text>
<text x="48.4" y="146">4</text>
<text x="50.8" y="144.8">SCLK</text>
<text x="50.8" y="147.3">VSS</text>
<text x="65.6" y="144.8">SDD0</text>
<text x="66.5" y="147.3">CMD</text>
<text x="72.8" y="146">5</text>
<text x="168.1" y="145.5">2</text>
<text x="170.4" y="144.3">1</text>
<text x="170.4" y="146.8">2</text>
<text x="229.9" y="148.3">4</text>
<text x="229.9" y="145.8">3</text>
<text x="229.9" y="150.9">5</text>
<text x="229.9" y="156">7</text>
<text x="229.9" y="153.4">6</text>
<text x="229.9" y="158.5">1</text>
<text x="229.9" y="163.6">2</text>
<text x="229.9" y="173.7">5</text>
<text x="229.9" y="171.2">4</text>
<text x="229.9" y="168.7">3</text>
</g>
<g font-size="2.3" fill="#f00">
<text x="242.1" y="71.9">VDDGPIO供电，支持睡眠唤醒</text>
<text x="79.6" y="171">CMD和DAT必需加上拉电阻</text>
</g>
<g font-size="2.2" fill="#a00000">
<text x="28.4" y="3.1">1</text>
<text x="78.2" y="3.1">2</text>
<text x="128" y="3.1">3</text>
<text x="177.8" y="3.1">4</text>
<text x="227.6" y="3.1">5</text>
<text x="277.4" y="3.1">6</text>
<text x="1.4" y="28.3">A</text>
<text x="324" y="28.3">A</text>
<text x="1.4" y="78.1">B</text>
<text x="324" y="78.1">B</text>
<text x="1.4" y="127.9">C</text>
<text x="324" y="127.9">C</text>
<text x="1.4" y="177.7">D</text>
<text x="324" y="177.7">D</text>
<text x="28.4" y="211.4">1</text>
<text x="78.2" y="211.4">2</text>
<text x="128" y="211.4">3</text>
<text x="177.8" y="211.4">4</text>
<text x="227.6" y="211.4">5</text>
<text x="277.4" y="211.4">6</text>
</g>
<g font-size="2.2" fill="#00f">
<text x="76.3" y="38.7">AVDD 4</text>
<text x="73.2" y="44">DVP_RST6</text>
<text x="73.7" y="48.9">PWDNB 8</text>
<text x="75" y="56.5">IOVDD11</text>
</g>
</svg>
